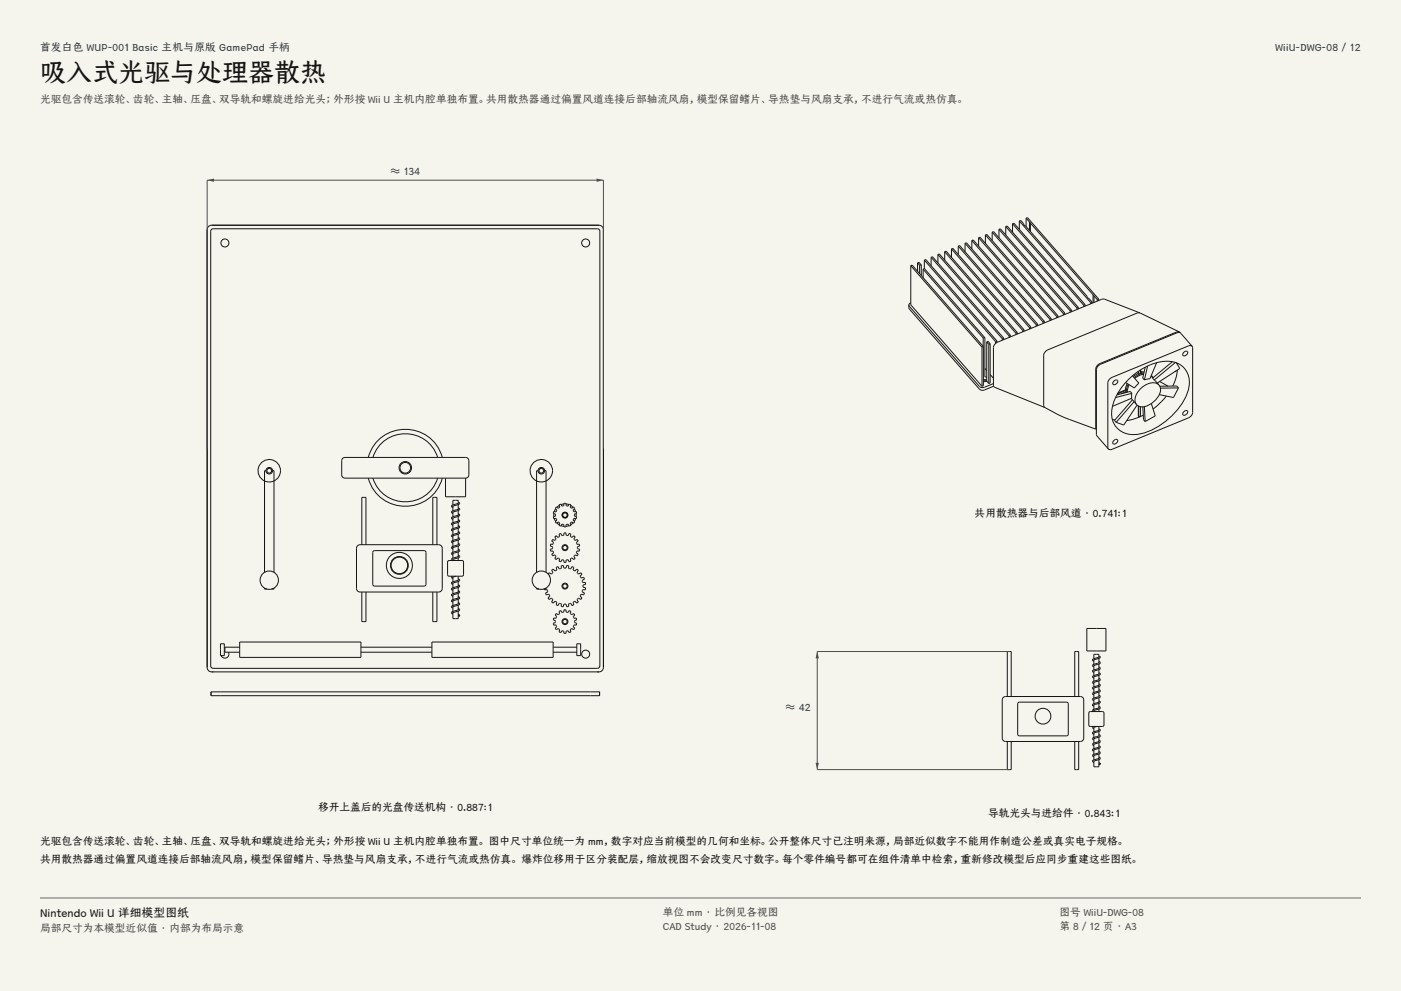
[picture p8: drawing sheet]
<svg xmlns="http://www.w3.org/2000/svg" width="420mm" height="297mm" viewBox="0 0 420 297" stroke-linecap="round" stroke-linejoin="round" font-family="sans-serif">
<g fill="#f5f4ed">
<path d="M0 0h420v297h-420z"/>
<path d="M12 12h396v275h-396z"/>
</g>
<g fill="none" stroke="#141413" stroke-width=".3">
<path d="M62.6 67.8l.8-.3h116.2a1.33 1.33 0 0 1 1.3 1.3v131.2a1.33 1.33 0 0 1-1.3 1.4h-116.2a1.33 1.33 0 0 1-1.3-1.4v-131.2zM63.4 68.8l.5-.2h115.2l.5 .2 .2 .5v130.3l-.2 .5-.5 .2h-115.2l-.5-.2-.2-.5v-130.3zM102.7 137.4l.7-.3h36.2a.98 .98 0 0 1 1 1v4.2a.98 .98 0 0 1-1 1h-36.2a.98 .98 0 0 1-1-1v-4.2zM110.4 137.1a11.5 11.5 0 0 1 11.1-8.4 11.5 11.5 0 0 1 11.1 8.4M111.8 137.1a10.2 10.2 0 0 1 9.7-7.1 10.2 10.2 0 0 1 9.7 7.1M79.7 141.1a.98 .98 0 0 0 1 1 .98 .98 0 0 0 1-1M79.7 141.1a.98 .98 0 0 1 1-1 .98 .98 0 0 1 1 1M79.7 141.1h-.4v30.4M81.7 141.1h.4v30.4M110.4 143.3a11.5 11.5 0 0 0 11.1 8.4 11.5 11.5 0 0 0 11.1-8.4M111.8 143.3a10.2 10.2 0 0 0 9.7 7.1 10.2 10.2 0 0 0 9.7-7.1M133.6 143.3v5.6h2.5h3.5v-5.6"/>
<path d="M135.7 157h.1M135.7 157l.1 1.4M135.8 151.7v1.4M137.4 158.3l.1 1.4-1 .3a.89 .89 0 0 0-1.1 .7l.4 .3M137.4 159.3l.2 .1a.44 .44 0 0 1 .1 .6 .44 .44 0 0 1-.5 .2l-1.5 .3 .1 1.5M137.4 156.5l.1 1.5-1 .2a.88 .88 0 0 0-1.1 .8l.4 .2M137.4 156.1l-.9 .3a.9 .9 0 0 0-1.1 .8l.4 .2M137.4 157.5l.2 .1a.43 .43 0 0 1 .1 .6 .43 .43 0 0 1-.5 .2l-1.5 .4 .1 1.4M137.4 153l.1 1.4-1 .2a.94 .94 0 0 0-1.1 .8l.4 .3M137.4 155.8l.4 .4a1.59 1.59 0 0 1-1.6 .7l-.5 .1M137.4 154l.4 .4a1.48 1.48 0 0 1-1.5 .7l-.6 .1 .1 1.4M137.4 152.2l.4 .3a2.11 2.11 0 0 1-1.9 .9h-.2l.1 1.5"/>
<path d="M137.4 151.2l.1 1.5-1.1 .2a.86 .86 0 0 0-1 .7l.4 .3M137.4 150.8v-.9h-1.6v1.4M137.4 154.8v1.4M137.5 150.8l.2-.1 .1 .1M137.5 150.8l-1 .3a.92 .92 0 0 0-1.1 .7l.4 .3M137.5 150.8h.1M137.8 150.8l-.3 .4-1.7 .5M137.8 150.8h.1M161.3 141.1a.98 .98 0 0 0 1 1 .98 .98 0 0 0 1-1M161.3 141.1a.98 .98 0 0 1 1-1 .98 .98 0 0 1 1 1M161.3 141.1h-.4v30.4M163.3 141.1h.4v30.4"/>
<path d="M166 153.9v.9M166.2 155.4l.4 .8M166.6 152.5l-.4 .8M166.8 152l.6 .3 .4-.3-.2-.7 .5-.2 .4 .6 .5-.1 .1-.8h.6v.8l.6 .1 .3-.6 .6 .2-.3 .7 .5 .3 .6-.3 .3 .4-.5 .5 .2 .5 .8-.1 .1 .6-.7 .2v.6l.7 .2-.1 .5h-.8l-.2 .5 .5 .5-.3 .4-.6-.4-.5 .4 .3 .6-.6 .3-.3-.6-.6 .1v.7h-.6l-.1-.7-.5-.1-.4 .6-.5-.3 .2-.6-.4-.4-.6 .4-.4-.4 .5-.5-.2-.5h-.7l-.1-.5 .6-.2v-.6l-.6-.2 .1-.6 .7 .1 .2-.5-.5-.5zM166.9 156.7l.7 .6M167.6 151.5l-.7 .5M168.2 157.5l.9 .2M169.1 151l-.9 .2M169.7 151l.9 .2M170.6 157.5l-.9 .2M171.1 151.5l.7 .5M171.8 156.7l-.7 .6"/>
<path d="M172.2 152.5l.4 .8M172.6 155.4l-.4 .8M172.7 153.9v.9M79.3 176.2v.3h.7M82.1 176.2v.3h-.7M107.1 163.7l.8-.5h23.6l.6 .2 .5 .9v12.1l-.2 .6-.9 .4h-23.6l-.6-.2-.4-.8v-12.1zM108.5 163.2v-14.1h1.2v14.1M108.5 177.4v8.9h1.2v-8.9M112 165.1h15.4l.3 .4-.1 9.9-.4 .3-15.2-.1-.3-.5v-9.6zM129.7 163.2v-14.1h1.3v14.1M129.7 177.4v8.9h1.3v-8.9M134.2 168.2l.4-.2h4.1l.3 .4-.1 4.1-.4 .2-4.1-.1-.2-.4z"/>
<path d="M135.3 167.7l.3 .3M135.3 167.7h.1M135.6 172.7a.37 .37 0 0 0-.2 .4 .37 .37 0 0 0 .4 .3M135.7 178.4h.1M135.7 167.7l.1 .3M135.7 178.3l.1 1.4M135.8 165.9v1.4M135.8 176.5v1.4M136.8 172.7l-1.1 .2 .1 1.5M137.4 179.6l.1 1.4-1 .2a.92 .92 0 0 0-1.1 .8l.4 .3M137.4 177.8l.1 1.5-1 .2a.89 .89 0 0 0-1.1 .7l.4 .3M137.4 177.4l-.9 .3a.81 .81 0 0 0-1 .9l.3 .1"/>
<path d="M137.4 178.8l.2 .1a.43 .43 0 0 1 .1 .6 .43 .43 0 0 1-.5 .2l-1.5 .3 .1 1.5M137.4 177l.2 .1a.36 .36 0 0 1 .2 .5 .36 .36 0 0 1-.4 .2l-1.7 .5M137.4 175.3l.4 .4a1.67 1.67 0 0 1-1.7 .7l-.3 .2M137.4 174.3l.1 1.4-1.2 .3a.66 .66 0 0 0-.7 .1 .66 .66 0 0 0-.1 .7l.3 .1M137.4 173.5l.2 .1a.43 .43 0 0 1 .1 .6 .43 .43 0 0 1-.5 .1l-1.5 .4 .1 1.4M137.4 166.8l-1.7 .5-.4 .4M137.4 163.6l.1 1.5-1.6 .4a.44 .44 0 0 0-.5 .3 .44 .44 0 0 0 .4 .5M137.4 166.4l.2 .1a.44 .44 0 0 1 .1 .6 .44 .44 0 0 1-.5 .2l-1.5 .4M137.4 164.6l.2 .1a.43 .43 0 0 1 .1 .6 .43 .43 0 0 1-.5 .2l-1.4 .4M137.4 161.9l.1 1.4-.9 .2a1.06 1.06 0 0 0-1.3 .7l.5 .3M137.4 162.8l.2 .1a.36 .36 0 0 1 .2 .5 .36 .36 0 0 1-.4 .2M137.4 161.1a.45 .45 0 0 1 .4 .5 .45 .45 0 0 1-.6 .3l-1.5 .4 .1 1.4"/>
<path d="M137.4 160.1v1.4M137.4 165.4v1.4M137.4 167.2v.8M137.4 172.7v1.2M137.4 176v1.4M137.4 173.9h.1M137.4 161.5h.1M137.4 163.6l-1.7 .5 .1 1.4M137.5 161.5h.1M137.5 173.8l-1 .3a.92 .92 0 0 0-1.1 .8l.4 .3M137.5 173.8h.1M137.5 161.5l-1 .2a.91 .91 0 0 0-1.1 .8l.4 .3"/>
<path d="M160.9 176.2v.3h.7M163.7 176.2v.3h-.7M164.3 172l.3-.4 .7 .5 .5-.5-.4-.7 .4-.3 .6 .5 .5-.3-.2-.8 .6-.2 .4 .7 .6-.1v-.9h.6l.2 .8h.6l.2-.8h.6v.9l.6 .1 .4-.7 .5 .2-.2 .8 .5 .3 .6-.5 .5 .3-.4 .7 .4 .5 .7-.5 .4 .5-.6 .6 .3 .5 .8-.2 .2 .6-.7 .4 .2 .6h.8l.1 .5-.8 .2v.7l.8 .2-.1 .6h-.8l-.2 .6 .7 .4-.2 .5-.8-.2-.3 .5 .6 .6-.4 .5-.7-.4-.4 .4 .4 .7-.5 .4-.6-.6-.5 .3 .2 .8-.5 .2-.4-.7-.6 .2v.8h-.6l-.2-.7h-.6l-.2 .7h-.6v-.8l-.6-.2-.4 .7-.6-.2 .2-.8-.5-.3-.6 .6-.4-.4 .4-.7-.5-.4-.7 .4-.3-.5 .6-.6-.4-.5-.7 .2-.3-.5 .7-.4-.1-.6h-.8l-.1-.3M164.6 172.5l.2 .3M166.3 160.9l.4-.3 .6 .5 .5-.3-.2-.7 .5-.2 .3 .6 .6-.1 .1-.7h.6v.7l.6 .1 .3-.6 .5 .2-.1 .7 .5 .3 .5-.5 .4 .3-.4 .6 .4 .5 .7-.3 .2 .5-.5 .4 .2 .5h.7l.1 .5-.7 .2v.6l.7 .2-.1 .6-.7-.1-.2 .6 .5 .4-.2 .5-.7-.3-.4 .4 .4 .6-.4 .4-.5-.5-.5 .3 .1 .7-.5 .2-.3-.7-.6 .1v.8h-.6l-.1-.8-.6-.1-.3 .7-.5-.2 .2-.7-.5-.3-.6 .5-.4-.4 .4-.6-.4-.4-.6 .3-.3-.5 .6-.4-.2-.6-.7 .1-.1-.6 .7-.2v-.6l-.7-.2 .1-.5h.7l.2-.5-.6-.4 .3-.5 .6 .3 .4-.5zM66.1 192.9h1.1v3.6h-1.1zM67.4 194.8l-.2 .1M68.5 195.5a1.2 1.2 0 0 1-.6 1.6 1.2 1.2 0 0 1-1.6-.6M71.9 194h-4.5v1.5h4.5M71.9 192.4h36.3v4.6h-36.3zM108.2 195.5h21.3M108.2 194h21.3"/>
<path d="M129.5 192.4h36.3v4.6h-36.3zM135.8 181.8v1.4M137.4 184.1l.4 .4M137.4 182.4l.2 .1a.43 .43 0 0 1 .1 .5 .43 .43 0 0 1-.5 .2l-1.5 .4 .1 1.8h1.6v-2.3M137.4 182.7l-.9 .3a.92 .92 0 0 0-1.1 .8l.4 .2M137.4 184.5l.1 .1M137.4 180.6l.4 .4a1.59 1.59 0 0 1-1.6 .7l-.4 .2M137.4 181.4v1.4M165.8 195.5h7.1M165.8 194h7.1M166.8 183.9l.6 .3 .4-.3-.2-.7 .5-.2 .4 .6 .5-.2 .1-.6h.6v.6l.6 .2 .3-.6 .6 .2-.3 .7 .5 .3 .6-.3 .3 .4-.5 .5 .3 .5 .7-.1 .1 .6-.7 .2v.6l.7 .2-.1 .6-.7-.1-.3 .5 .5 .5-.3 .4-.6-.3-.5 .3 .3 .7-.6 .2-.3-.6-.6 .2v.6h-.6l-.1-.6-.5-.2-.4 .6-.5-.2 .2-.7-.4-.3-.6 .3-.4-.4 .5-.5-.2-.5-.7 .1-.1-.6 .6-.2v-.6l-.6-.2 .1-.6 .7 .1 .2-.5-.5-.5zM172.9 192.9h1.2v3.6h-1.2z"/>
<path d="M63.3 207.3h116.4v1.2h-116.4z"/>
<circle cx="67.4" cy="72.8" r="1.2"/>
<circle cx="175.6" cy="72.8" r="1.2"/>
<circle cx="80.7" cy="141.1" r=".71"/>
<circle cx="80.7" cy="141.1" r="3.4"/>
<circle cx="121.5" cy="140.2" r="1.87"/>
<circle cx="121.5" cy="140.2" r="1.6"/>
<circle cx="162.3" cy="141.1" r=".71"/>
<circle cx="162.3" cy="141.1" r="3.4"/>
<circle cx="169.4" cy="154.4" r=".89"/>
<circle cx="169.4" cy="154.4" r=".8"/>
<circle cx="169.4" cy="154.4" r=".67"/>
<circle cx="80.7" cy="173.9" r="2.76"/>
<circle cx="119.7" cy="169.5" r="3.9"/>
<circle cx="119.7" cy="169.5" r="2.67"/>
<circle cx="119.7" cy="169.5" r="2.49"/>
<circle cx="162.3" cy="173.9" r="2.76"/>
<circle cx="169.4" cy="164.1" r=".89"/>
<circle cx="169.4" cy="175.7" r=".89"/>
<circle cx="169.4" cy="175.7" r=".67"/>
<circle cx="169.4" cy="164.1" r=".67"/>
<circle cx="137.6" cy="184.5" r=".17"/>
<circle cx="169.4" cy="186.3" r=".89"/>
<circle cx="169.4" cy="186.3" r=".67"/>
<circle cx="175.6" cy="196" r="1.2"/>
</g>
<path d="M62.1 134.4v-80.4h118.8v80.4" fill="none" stroke="#504e49" stroke-width=".3"/>
<g fill="#504e49">
<path d="M62.1 54l2-.5v1z"/>
<path d="M178.9 53.5l2 .5-2 .5z"/>
</g>
<g fill="none" stroke="#141413" stroke-width=".3">
<path d="M273 79.6v11.8l21.4 24.4M273 79.6l.4-.1 21.4 24.4M273 79.6l21.4 24.4M275.1 78.8l.4-.2 .7 .8M275.1 78.8v2.5M275.1 78.8l.6 .7M275.7 79.5v2.5M276.2 79.4l-.5 .1M276.2 79.4v3.2M277.1 77.9l.4-.1 21.4 24.4M277.1 77.9v2.6M277.1 77.9l21.4 24.5"/>
<path d="M279.1 77.1l.5-.2 21.3 24.5M279.1 77.1v2.5M279.1 77.1l21.4 24.4M281.2 76.3l.4-.2 21.3 24.4M281.2 76.3v2.5M281.2 76.3l21.3 24.4M283.2 75.4l.4-.1 21.4 24.4M283.2 75.4v2.6M283.2 75.4l21.4 24.5M285.2 74.6l.5-.2 21.3 24.5M285.2 74.6v2.5M285.2 74.6l21.4 24.4"/>
<path d="M287.3 73.8l.4-.2 21.3 24.4M287.3 73.8v2.5M287.3 73.8l21.3 24.4M289.3 72.9l.4-.1 21.4 24.4M289.3 72.9v2.5M289.3 72.9l21.4 24.4M291.3 72.1l.5-.2 21.3 24.4M291.3 72.1v2.5M291.3 72.1l21.4 24.4M293.4 71.3l.4-.2 21.3 24.4M293.4 71.3v2.5M293.4 71.3l21.3 24.4"/>
<path d="M295.4 70.4l.4-.2 21.4 24.5M295.4 70.4v2.5M295.4 70.4l21.4 24.4M297.4 69.6l.5-.2 21.3 24.4M297.4 69.6v2.5M297.4 69.6l21.4 24.4M299.5 68.7l.4-.1 21.3 24.4M299.5 68.7v2.6M299.5 68.7l21.3 24.5M301.5 67.9l.4-.2 21.4 24.5M301.5 67.9v2.5M301.5 67.9l21.4 24.4"/>
<path d="M303.5 67.1l.5-.2 21.3 24.4M303.5 67.1v2.5M303.5 67.1l21.4 24.4M305.6 66.2l.4-.1 .9 1M305.6 66.2v2.5M305.6 66.2l21.3 24.4M306.9 67.1l19 21.8M306.9 67.1h.1M307.6 65.4v2.5M307.6 65.4l1 1.1M307.6 65.4l.4-.2 21.4 24.4M308.6 66.5l.3 .4"/>
<path d="M308.6 66.5v2.6M308.9 66.9l18.8 21.4M308.9 66.9v2.5M272.5 91.4l21.1 24.4a1.43 1.43 0 0 0 1.5 .3l2.7-1.1M272.5 91.4l.1 1.2 21 24a1.43 1.43 0 0 0 1.5 .3l2.8-1.2M273 90.8l-.5 .6M273 90.8h.1M276.7 80.7l.4-.3 18.2 20.8M276.7 80.7l18.1 20.6M276.7 80.7v2.5M304.6 99.9v.4M305 99.7l-.4 .2"/>
<path d="M305 99.7v.4M306.6 99v.4M307 98.9l-.4 .1M307 98.9v.4M308.6 98.2v.4M309 98l-.4 .2M309 98v.4M310.7 97.3v.5M311.1 97.2l-.4 .1M311.1 97.2v.4M312.7 96.5v.4M313.1 96.3l-.4 .2"/>
<path d="M313.1 96.3v.5M314.7 95.7v.4M315.1 95.5l-.4 .2M315.1 95.5v.4M316.8 94.8v.5M317.2 94.7l-.4 .1M317.2 94.7v.4M318.8 94v.4M319.2 93.8l-.4 .2M319.2 93.8v.5M320.8 93.2v.4M321.2 93l-.4 .2"/>
<path d="M321.2 93v.4M322.9 92.3v.4M323.3 92.2l-.4 .1M323.3 92.2v.4M324.9 91.5v.4M325.3 91.3l-.4 .2M325.3 91.3v.4M325.9 88.9l1.4 1.6M325.9 88.9h.1M326.9 90.6v.5M327.3 90.5l-.4 .1M327.3 90.5v.4"/>
<path d="M327.7 88.3l.3 .4M327.7 88.3v2.5M328 88.7l1 1.1M328 88.7v2M329 89.8v.4M329.4 89.6l-.4 .2M329.4 89.6v.5M341.7 93.8l-10.6-4.1-.6-.1-31.4 12.9-.8 .6-.5 1v11.4l.2 .4 15.2 6.2M341.7 93.8h-.8l-26.7 11-.8 .5-.4 .8v15.9l5.7 3 9.8 3.6M341.7 93.8l11.9 5.7M353.6 99.5h-1l-22.8 9.4-.8 .6-.5 1.1v18M353.6 99.5l.2 .3"/>
<path d="M294.4 104v11.8M294.8 101.3v2.5M294.8 113.8l1 .1M294.8 103.9v11.7l-.4 .2M294.8 103.9l-.4 .1M295 113.8l.8 .4M295.3 101.2v11.8l.5 .1M295.3 101.2l-.5 .1M295.3 110.4l.5 .7M295.8 114.2l-1 .1M295.8 102.5l.3-.3 .7 .8M295.8 114.2l.6 .7"/>
<path d="M295.8 102.5l.6 .7M295.8 102.5v11.7M296.4 103.2v11.7M296.8 112.2l1 1.2M296.8 103v11.8l-.4 .1M296.8 103l-.4 .2M298.5 102.4v.5M298.9 102.2l-.4 .2M298.9 102.2v.4M300.5 101.5v.5M300.9 101.4l-.4 .1M300.9 101.4v.4"/>
<path d="M302.5 100.7v.4M302.9 100.5l-.4 .2M302.9 100.5v.5M334 114.1l.8-.2a.82 .82 0 0 1-.1 1.1 .82 .82 0 0 1-1.1-.1zM337.4 116.9l.1 .1M337.4 116.9l-2.3 .9M337.5 117.5v.2M337.5 117v.4M337.5 117.4l-1.4 .6M337.5 117l-2.5 1M337.7 114.3a16.7 16.7 0 0 1 13.5-5.9 6.3 6.3 0 0 1 5 8.7 21 21 0 0 1-15 13 6.4 6.4 0 0 1-7.8-7.8 16.6 16.6 0 0 1 4.3-8zM337.9 114.9l-.5 2"/>
<path d="M338.3 115.1l-.5 1.1-.1 1.4M338.5 115.3l-.4 .9-.1 1.3M339.1 119.4l1.6 1.8M339.3 117.9v1.4l-5.8 2.5M339.3 117.9l-.5-.6-4 1M339.3 117.9l-4.9 1.2M339.5 119.8l-5.4 6.2 .5 .6M339.5 112.6l1.9 2.3-1.3 1.4-2.6-1.7M341.3 111.9l-1.6 1M341.3 111.3l.1 .8M341.4 111.2v.9M341.9 110.9v1l-.5 .2"/>
<path d="M341.9 111.1l.7 .4M342.8 112.1l-1.4 .5-1.2 .8M342.9 111.8l-1.6 .5-1.3 .9M343 111.5l-1.1 .2M343.3 110.1l-.7 3.2 .5 .6M344 109.7l-.9 4.2M345.2 112.5h.1M345.2 112.5l.4 .8-.5-.6M345.6 113.2h.1M346 113.9l1.4 1.5M346.7 108.7l-2 4.8-1.6 .4M347.4 115.4a3.7 3.7 0 0 0-4.9 .6 4.1 4.1 0 0 0-1.8 5.2"/>
<path d="M347.4 115.4a3.6 3.6 0 0 1-1.1 4.6 4.8 4.8 0 0 1-5 1.7l-.6-.5M347.6 114.3l2.6 1.4M347.7 115.8l5.1-.1 .5 .6M349.7 118.7l-1.9 2.1-2.1 1.8M351.5 108.4l-6 4.9 .5 .6M352.4 108.6l-6.4 5.3M352.6 111.2l-.4 .2M352.7 108.7l1 1.7-6.8 4.4M352.8 108.8v.2M352.9 110.9l-.3 2-1 2.8M353.3 116.3h-5.5M353.3 116.3l-1.5 2.8-4.3-.8"/>
<path d="M355 105.5l.8-.2a.82 .82 0 0 1-.1 1.1 .82 .82 0 0 1-1.2-.1zM357.4 103.8l-.5-.2-.6 .1-22.9 9.4-.8 .5-.5 1.1v19.4l.2 .5M357.4 103.8l.1 .4v19.4l-.5 1.1-.7 .5-22.9 9.5-.7 .1-.4-.2M357.4 103.8l-3.5-3.9-.7-.3-23.2 9.6-.8 .5-.5 1.1v19.6l3.6 4.2M328.7 128.5l-.2 .1M333.5 125.6l.7 .3M334 131.9l.8-.2a.82 .82 0 0 1-.1 1.1 .82 .82 0 0 1-1.1-.1zM340 120.4l-5.4 6.2M340.9 121.4l-4 6-2.3-.8M341.3 121.6l.1 3.3M341.4 121.7v3.2M341.9 121.8v2.9l-.5 .2"/>
<path d="M342.6 121.9l.2 3.9 .5 .5M342.7 124.4l-2.8 1.2-2.1 .5M343.1 121.8l.2 4.5M345.2 120.9l1.1 3.8-3 1.6M355 123.3l.8-.2a.82 .82 0 0 1-.1 1.1 .82 .82 0 0 1-1.2-.1zM325.8 188.4h5.7v6.7h-5.7zM327.9 199.5h.1M327.9 197.8h.1M327.9 197.8v1.3M327.9 199.5v1.3M329.4 199.9l.4 .3a.83 .83 0 0 1-1.1 .7l-.9 .3M329.4 198.3l.4 .2a2 2 0 0 1-1.8 .9l-.2 .1"/>
<path d="M329.4 197v-.9h-1.5v1.3M329.4 197.3v1.3M329.4 199v1.3M329.4 198.6h.1M329.5 196.9h.4M329.5 198.6l-.8 .3a.91 .91 0 0 0-1.2 .7l.4 .2M329.5 196.9l-.8 .3a.87 .87 0 0 0-1.2 .7l.4 .3M329.5 196.9h.1M329.9 196.9l-.3 .3-1.8 .6M329.9 196.9h.1M300.7 209l.8-.3h22.4a1.01 1.01 0 0 1 1 1.1v11.4a1.01 1.01 0 0 1-1 1h-22.4a1.01 1.01 0 0 1-1-1v-11.4zM302 208.7v-13.4h1.1v13.4"/>
<path d="M305.3 210.5h14.7l.3 .4-.1 9.4-.5 .2h-14.4l-.2-.5v-9.1zM322.2 208.7v-13.4h1.2v13.4M326.6 213.3l3.9-.1 .4 .3 .1 3.8-.3 .4h-3.9l-.3-.2-.1-3.8zM327.5 213l.2 .2M327.5 213h.1M327.7 217.7a.35 .35 0 0 0-.2 .4 .35 .35 0 0 0 .4 .3M327.9 218h.1M327.9 211.3h.1M327.9 207.9h.1M327.9 202.8v.1M327.9 204.5h.1M327.9 201.2h.1"/>
<path d="M327.9 200.8l-.4 .4 .4 .3M327.9 201.1v1.4M327.9 202.8v1.4M327.9 204.5v1.3M327.9 206.2v1.3M327.9 207.9v1.3M327.9 209.6v1.3M327.9 211.3v1.3M327.9 213v.2M327.9 218v1.3M327.9 219.7v1.3M328.9 217.7l-1.1 .4"/>
<path d="M329.4 218.5l.3 .1a.41 .41 0 0 1 .1 .5 .41 .41 0 0 1-.5 .2l-1.5 .4M329.4 211.7l.3 .1a.42 .42 0 0 1 .1 .6 .42 .42 0 0 1-.6 .2l-1.4 .4M329.4 210.1h.3a.41 .41 0 0 1 .1 .6 .41 .41 0 0 1-.5 .2l-1.5 .4M329.4 208.4l.5 .3-.4 .4M329.4 206.7a.43 .43 0 0 1 .5 .5 .43 .43 0 0 1-.6 .3l-1.5 .4M329.4 205l.3 .1a.42 .42 0 0 1 .1 .5 .42 .42 0 0 1-.6 .2l-1.4 .5M329.4 203.3l.3 .1a.41 .41 0 0 1 .1 .5 .41 .41 0 0 1-.5 .2l-1.5 .5M329.4 201.6l.4 .3a.83 .83 0 0 1-1.1 .7l-.9 .3M329.4 200.7v1.3M329.4 202.4v1.3M329.4 204.1v1.3M329.4 205.7v1.4"/>
<path d="M329.4 207.4v1.4M329.4 209.1v1.3M329.4 210.8v1.3M329.4 212.5v.7M329.4 217.7v1.2M329.4 219.2v1.3M329.4 218.8l.1 .1M329.4 212.1h.1M329.4 210.4h.1M329.4 208.7h.1M329.4 205.4h.1M329.4 207l.1 .1"/>
<path d="M329.4 203.7h.1M329.4 202h.1M329.4 200.3h.1M329.5 209.1l-1.7 .5M329.5 218.8l-.8 .3a.87 .87 0 0 0-1.2 .7l.4 .3M329.5 212.1l-1.6 .5-.4 .4M329.5 210.4l-1.4 .4a.42 .42 0 0 0-.6 .3 .42 .42 0 0 0 .4 .5M329.5 208.7l-.7 .3a1.01 1.01 0 0 0-1.3 .7l.4 .3M329.5 207l-.8 .3a.87 .87 0 0 0-1.2 .7l.4 .3M329.5 205.3l-.8 .3a.84 .84 0 0 0-1.2 .8l.4 .2M329.5 203.6l-.8 .3a.84 .84 0 0 0-1.2 .8l.4 .2M329.5 202l-.8 .3a.86 .86 0 0 0-1.2 .7l.4 .2"/>
<path d="M329.5 200.3l-1.6 .5M302 222.2v8.5h1.1v-8.5M322.2 222.2v8.5h1.2v-8.5M327.8 223.1h.1M327.9 224.8h.1M327.9 228.1h.1M327.9 226.4h.1M327.9 223.1h.1M327.9 221.4h.1M327.9 225.1h.1M327.9 221.4v1.3M327.9 223.1v1.3"/>
<path d="M327.9 224.7v1.4M327.9 226.4v1.3M329.4 228.6l.5 .4M329.4 226.9l.3 .1a.41 .41 0 0 1 .1 .5 .41 .41 0 0 1-.5 .2l-1.5 .5M329.4 229h.1M329.4 225.2l.4 .3a.83 .83 0 0 1-1.1 .7l-.9 .3M329.4 223.5l.3 .1a.41 .41 0 0 1 .1 .6 .41 .41 0 0 1-.5 .1l-1.5 .5M329.4 221.8l.3 .1a.35 .35 0 0 1 .1 .5 .35 .35 0 0 1-.4 .2l-1.6 .5M329.4 220.2l.4 .2a.83 .83 0 0 1-1.1 .7l-.9 .3M329.4 227.7v2.1h-1.5v-1.7M329.4 220.9v1.3M329.4 222.6v1.3"/>
<path d="M329.4 224.3v1.3M329.4 226v1.3M329.4 225.6h.1M329.4 222.2h.1M329.5 227.2l-.8 .3a.87 .87 0 0 0-1.2 .7l.4 .3M329.5 225.5l-.8 .3a.87 .87 0 0 0-1.2 .8l.4 .2M329.5 223.9l-.8 .3a.85 .85 0 0 0-1.2 .7l.4 .2M329.5 222.2l-.9 .3a.77 .77 0 0 0-1 .8l.3 .1M329.5 220.5l-1.1 .3a.62 .62 0 0 0-.6 .2 .62 .62 0 0 0-.2 .6l.3 .2"/>
<circle cx="312.7" cy="214.6" r="2.37"/>
<circle cx="329.7" cy="229" r=".17"/>
</g>
<path d="M302.6 195.3h-57.6v35.4h57.6" fill="none" stroke="#504e49" stroke-width=".3"/>
<g fill="#504e49">
<path d="M245 195.3l.5 2h-1z"/>
<path d="M244.5 228.6h1l-.5 2.1z"/>
</g>
<path d="M12 269.3h396zM12 269h396v.3h-396z" fill-rule="evenodd" fill="#504e49"/>
<text font-size="7.8" fill="#141413" x="12" y="24.7">吸入式光驱与处理器散热</text>
<text font-size="3.5" fill="#141413" x="12" y="274.9">Nintendo Wii U 详细模型图纸</text>
<g font-size="3.2" fill="#1b365d">
<text x="12" y="15.3">首发白色 WUP-001 Basic 主机与原版 GamePad 手柄</text>
<text x="382.4" y="15.3">WiiU-DWG-08 / 12</text>
<text x="117.1" y="52.4">≈ 134</text>
<text x="235.5" y="213">≈ 42</text>
</g>
<g font-size="3.2" fill="#504e49">
<text x="12" y="30.9">光驱包含传送滚轮、齿轮、主轴、压盘、双导轨和螺旋进给光头；外形按 Wii U 主机内腔单独布置。共用散热器通过偏置风道连接后部轴流风扇，模型保留鳍片、导热垫与风扇支承，不进行气流或热仿真。</text>
<text x="198.7" y="274.5">单位 mm · 比例见各视图</text>
<text x="317.6" y="274.5">图号 WiiU-DWG-08</text>
<text x="12" y="279.3">局部尺寸为本模型近似值 · 内部为布局示意</text>
<text x="198.7" y="278.8">CAD Study · 2026-11-08</text>
<text x="317.6" y="278.8">第 8 / 12 页 · A3</text>
</g>
<g font-size="3.2" fill="#141413">
<text x="292.2" y="155">共用散热器与后部风道 · 0.741:1</text>
<text x="95.4" y="243">移开上盖后的光盘传送机构 · 0.887:1</text>
<text x="296.2" y="245">导轨光头与进给件 · 0.843:1</text>
<text x="12" y="253.3">光驱包含传送滚轮、齿轮、主轴、压盘、双导轨和螺旋进给光头；外形按 Wii U 主机内腔单独布置。 图中尺寸单位统一为 mm，数字对应当前模型的几何和坐标。公开整体尺寸已注明来源，局部近似数字不能用作制造公差或真实电子规格。</text>
<text x="12" y="258.6">共用散热器通过偏置风道连接后部轴流风扇，模型保留鳍片、导热垫与风扇支承，不进行气流或热仿真。 爆炸位移用于区分装配层，缩放视图不会改变尺寸数字。每个零件编号都可在组件清单中检索，重新修改模型后应同步重建这些图纸。</text>
</g>
</svg>
